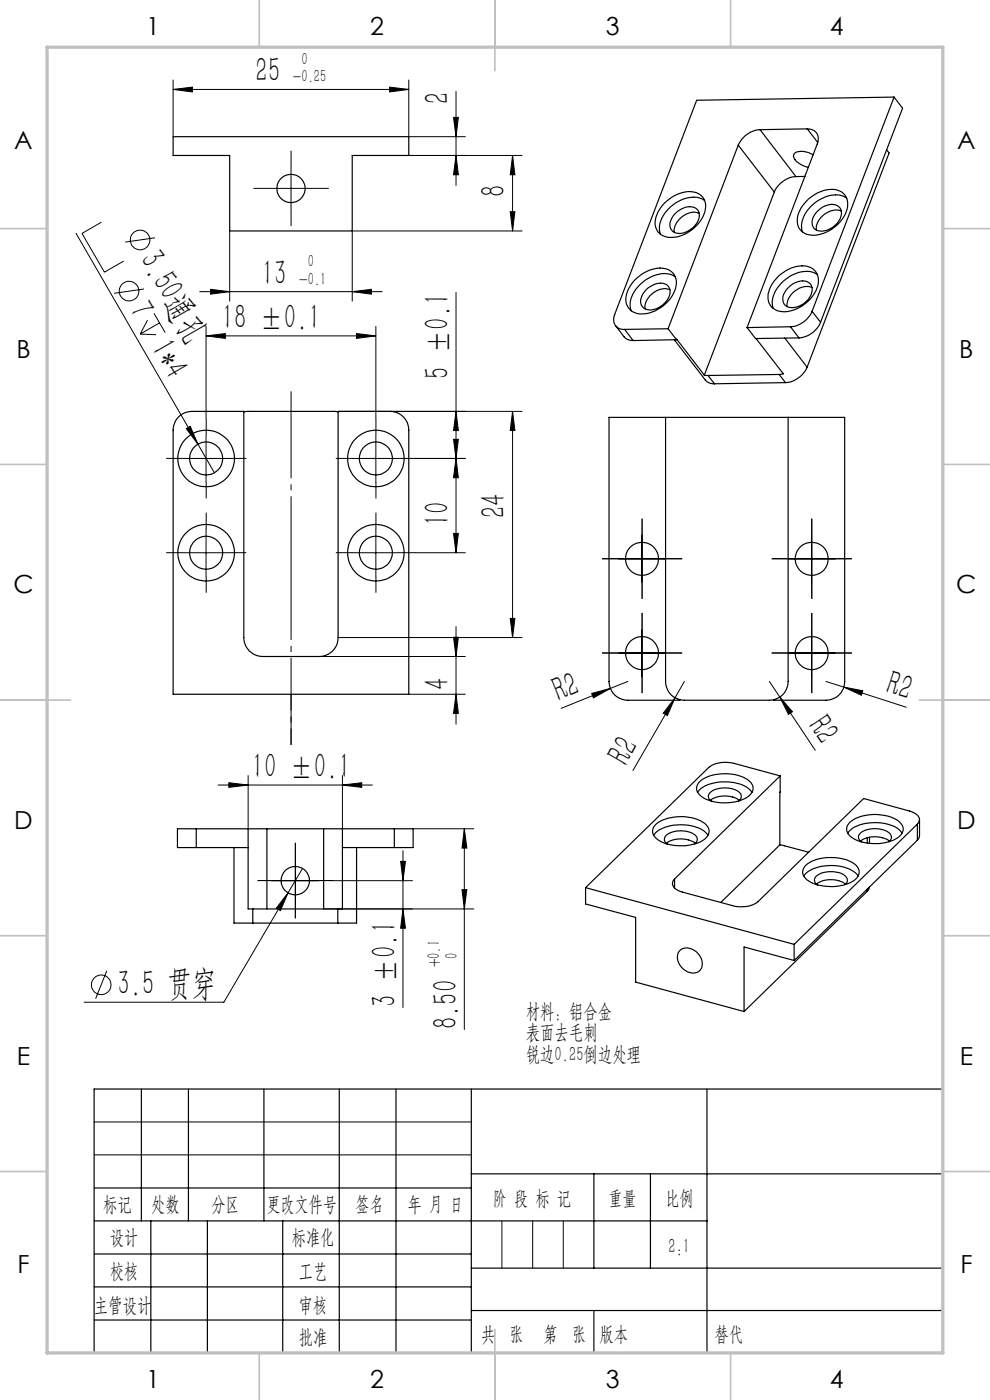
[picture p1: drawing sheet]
<svg xmlns="http://www.w3.org/2000/svg" width="210mm" height="297mm" viewBox="0 0 210 297" stroke-linecap="round" stroke-linejoin="round" font-family="sans-serif">
<g fill="none" stroke="#000" stroke-width=".25">
<path d="M36.7 29h50v4h-12v16h-26v-16h-12zM156.6 30.8l-14.9 38.9M156.6 30.8l7.7 9.9M161.2 27.5a5.5 5.5 0 0 0-4.6 3.3M161.2 27.5l7.6 10M168.8 37.5a5.5 5.5 0 0 0-4.5 3.2M170.7 37.4l-1.9 .1M171.2 27.3a2.16 2.16 0 0 1 2.2 3.2l-14.9 39M171.2 27.3l-10 .2M171.2 27.3l2.3 2.9M172.5 32.8a3.8 3.8 0 0 0-3.9-.3 1.34 1.34 0 0 0 .6 1.9l1.1 .7 1.1 .4M188.1 31.8l.5 .7-17.4 45.4"/>
<path d="M189.7 20.6l-41.9 .7-17.4 45.4a2.15 2.15 0 0 0 2.1 3.2M189.7 20.6l-17.4 45.4M189.7 20.6l1.8 2.4-17.4 45.4M134.7 59.4a6.8 6.8 0 0 1 7.2-2.1 3.2 3.2 0 0 1 1.2 4.4 7.9 7.9 0 0 1-7.8 4.8 3.2 3.2 0 0 1-2.2-4.7l.8-1.5zM140.9 43.1a6.8 6.8 0 0 1 7.2-2.1 3.2 3.2 0 0 1 1.2 4.4 7.9 7.9 0 0 1-7.8 4.9 3.2 3.2 0 0 1-2.2-4.7l.8-1.5zM143.1 45.5a4.3 4.3 0 0 1 4.3-1.4 2.14 2.14 0 0 1 .4 3.2 4.4 4.4 0 0 1-4.6 2.1 2.03 2.03 0 0 1-.7-3.2zM143.2 58.7a5.1 5.1 0 0 0-5.6 .3 7 7 0 0 0-3.9 6l.2 .9M148.3 45.3a4.2 4.2 0 0 0-5.1 2.7l-.2 .8 .1 .5M149.4 42.5a5.6 5.6 0 0 0-6.2 .6 6.8 6.8 0 0 0-3.3 5.7l.2 .9M164.3 40.7l-14.9 38.9M165.3 58.5a6.6 6.6 0 0 1 6.7-1.7 3.5 3.5 0 0 1 1.1 4.9 7.8 7.8 0 0 1-7.7 4.3 3.2 3.2 0 0 1-2.2-4.7l.5-1zM171.5 42.2a6.6 6.6 0 0 1 6.7-1.6 3.5 3.5 0 0 1 1.1 4.9 7.8 7.8 0 0 1-7.7 4.3 3.1 3.1 0 0 1-2.3-4.2l.6-1.5z"/>
<path d="M173.2 45a3.8 3.8 0 0 1 4.6-1.2 2.38 2.38 0 0 1-.1 3.4 4 4 0 0 1-4.7 1.6 2.31 2.31 0 0 1-.1-3.4zM173.4 58.2a5.8 5.8 0 0 0-6.7 1 6.3 6.3 0 0 0-2.8 5.7l.1 .5M178.5 44.8a4.2 4.2 0 0 0-5.3 4M179.6 42a5.3 5.3 0 0 0-5.7 .3 6.7 6.7 0 0 0-3.8 6.4l.2 .5M130.6 69.1l2.2 2.7 .7 .3 .8 .1M132.5 69.9l1.8 2.3M137.2 61.3a3.7 3.7 0 0 1 4.3-.8 2.43 2.43 0 0 1-.2 3.4 3.9 3.9 0 0 1-4.6 1.5 2.26 2.26 0 0 1-.1-3.3zM141.7 69.7l-9.2 .2M141.7 69.7l1.8 2.4M142.1 61.5a4.2 4.2 0 0 0-5.3 4M143.1 72.1l6.7 8.7 .6 .4 1.2 .2M143.5 72.1l-9.2 .1"/>
<path d="M143.5 72.1v-.1l5.9 7.6M149.4 79.6l.8 .1M150.2 79.7l1.4 1.7M158.5 69.5l1.8 2.3 9.2-.1M160.4 71.8l5.8 7.5-.9 .1M165.3 79.4l1.3 1.8M165.3 79.4l-15.1 .3M166.5 71.7l4.7 6.2M167 61.2a3.8 3.8 0 0 1 4.6-1.2 2.38 2.38 0 0 1-.1 3.5 3.9 3.9 0 0 1-4.7 1.4 2.26 2.26 0 0 1-.1-3.3zM167.7 69.3l-9.2 .2M167.7 69.3l1.8 2.4M171.2 77.9a5.5 5.5 0 0 1-4.6 3.3"/>
<path d="M172.3 66a5.5 5.5 0 0 1-4.6 3.3M172.3 61a4.2 4.2 0 0 0-5.3 4M172.3 66l1.8 2.4M174.1 68.4a5.5 5.5 0 0 1-4.6 3.3M37.9 88.4l1.3-.8 1-.3h11.5v48a4 4 0 0 0 4 4h12a4 4 0 0 0 4-4v-48h11a4 4 0 0 1 4 4v56h-50v-56l.3-1.6zM51.7 87.4h20M141.2 88.5v56.1a4 4 0 0 0 4 4h18a4 4 0 0 0 4-4v-56.1M166.6 81.2l-15 .2M144.2 148.4v.2h-11a4 4 0 0 1-4-4v-56.1h50v56.1a4 4 0 0 1-4 4h-11v-.2M41.6 175.8h-4v4h4M41.6 175.8v4M41.6 175.8h11"/>
<path d="M41.6 179.8h11M49.6 179.8v16h4M52.6 175.8v17h1M52.6 175.8h4M56.6 175.8h12.1M56.6 175.8v17M68.7 175.8h3.9M68.7 175.8v17M72.6 175.8v17h-1M72.6 175.8h11M72.6 179.8h11M75.6 179.8v16h-4"/>
<path d="M83.6 175.8h4v4h-4M83.6 175.8v4M138.6 177.2a7.1 7.1 0 0 1 6.2-2.2 6.4 6.4 0 0 1 5.4 2.2M139.1 174.9a9.5 9.5 0 0 1 10.4-.2 2.05 2.05 0 0 1 .9 2 2.05 2.05 0 0 1-1.4 1.6 9.8 9.8 0 0 1-9.7-.3 1.89 1.89 0 0 1-.2-3.1zM141.3 178.9a5.4 5.4 0 0 1 6.2 0M141.5 179a1.23 1.23 0 0 1-.5-1.2 1.23 1.23 0 0 1 .8-1 5.7 5.7 0 0 1 5.8 .5 1.13 1.13 0 0 1-.2 1.7M148 168.1a6.5 6.5 0 0 1 5.5-2.2 6.9 6.9 0 0 1 6 2.2M148.4 165.8a9.2 9.2 0 0 1 8.2-1.3 3.8 3.8 0 0 1 3.1 2.6 2.82 2.82 0 0 1-2.3 2.5 9.8 9.8 0 0 1-8.7-.7 1.86 1.86 0 0 1-.3-3.1zM150.7 169.8a5.6 5.6 0 0 1 6.1 0M150.8 169.9a1.21 1.21 0 0 1-.5-1.2 1.21 1.21 0 0 1 .8-1 5.6 5.6 0 0 1 5.8 .5 1.1 1.1 0 0 1-.2 1.7M165.4 179.2l6.1 1.6M165.4 179.2l-12.5 12.2"/>
<path d="M165.5 164.6l-9.7-2.6a6.4 6.4 0 0 0-5.4 .8l-26.2 25.5M165.5 164.6l-22.4 21.9M165.5 164.6l-.1 14.6M179.8 176.7a6.9 6.9 0 0 1 5.5-2.2 8 8 0 0 1 5.7 1.7l.3 .5M180.3 174.4a9.5 9.5 0 0 1 10.4-.2 2.03 2.03 0 0 1 .9 2 2.03 2.03 0 0 1-1.4 1.7 9.9 9.9 0 0 1-9.7-.4 1.93 1.93 0 0 1-.2-3.1zM182.5 178.5a5.4 5.4 0 0 1 6.2 0M182.7 178.6a1.21 1.21 0 0 1-.6-1.2 1.21 1.21 0 0 1 .9-1 5.7 5.7 0 0 1 5.7 .4 1.08 1.08 0 0 1-.2 1.8M184 177.7v1.2M184.4 177.6v1.3M194.6 174.8a1.32 1.32 0 0 0-.5-2.2l-1.2-.6-9.7-2.6-22.4 21.9a6.1 6.1 0 0 1-5.4 .8l-10.6-2.8a2.25 2.25 0 0 1-2.1-2l.4-.8M194.6 174.8l-26.1 25.5M194.6 174.8v3.5"/>
<path d="M194.6 178.3l-26.1 25.5M195.1 173.9v3.4l-.5 1M53.6 192.8v3M53.6 192.8h18M53.6 195.8h18M71.6 192.8v3M124.2 188.3v3.5l10.6 2.8v13.7l23 6.3M124.2 188.3l44.3 12M143.1 186.5v1.9M170.5 185.8a6.7 6.7 0 0 1 5.5-2.2 7.2 7.2 0 0 1 6 2.2M171 183.5a9.5 9.5 0 0 1 10-.4 2.08 2.08 0 0 1 1.2 2 2.08 2.08 0 0 1-1.3 1.9 10 10 0 0 1-9.7-.3 1.9 1.9 0 0 1-.2-3.2zM173.2 187.6a5.4 5.4 0 0 1 6.2 0"/>
<path d="M173.3 187.7a1.18 1.18 0 0 1-.5-1.2 1.18 1.18 0 0 1 .8-1 5.5 5.5 0 0 1 5.8 .4 1.08 1.08 0 0 1-.2 1.8M184 189.1l-26.2 25.5M184 188.6v.5M184.4 188.2l-.4 .9M144.1 201.7a2.87 2.87 0 0 1 4.4 1.2 2.11 2.11 0 0 1 .4 2.3 2.11 2.11 0 0 1-2 1.2 3.4 3.4 0 0 1-3-4.4zM168.5 200.3v3.5M168.5 203.8l-10.7-2.9v13.7M30 231v28M40 231v28M56 231v28M72 231v56M84 231v56"/>
<path d="M100 231v56M150 231v56M200 231h-180v56M20 252h80M20 259h130M32 259v28M44 259v28M60 259v28M100 249h100M126 249v20M138 249v20M20 266h80"/>
<path d="M20 273h80M100 269h100M100 278h100M20 280h80"/>
<circle cx="61.7" cy="40" r="2.99"/>
<circle cx="43.7" cy="97.3" r="6"/>
<circle cx="43.7" cy="97.3" r="3.5"/>
<circle cx="79.7" cy="97.3" r="6"/>
<circle cx="79.7" cy="97.3" r="3.5"/>
<circle cx="43.7" cy="117.3" r="6"/>
<circle cx="43.7" cy="117.3" r="3.5"/>
<circle cx="79.7" cy="117.3" r="6"/>
<circle cx="79.7" cy="117.3" r="3.5"/>
<circle cx="136.2" cy="118.6" r="3.5"/>
<circle cx="172.2" cy="118.6" r="3.5"/>
<circle cx="136.2" cy="138.6" r="3.5"/>
<circle cx="172.2" cy="138.6" r="3.5"/>
<circle cx="62.6" cy="186.8" r="3"/>
</g>
<g fill="none" stroke="#000" stroke-width=".21">
<path d="M36.7 19l4.1-.5v1zM36.7 17v12M36.7 19h50M82.7 18.5l4 .5-4 .5zM86.7 17v12h12M96.7 19.4v19.9M56.7 40h10M61.7 35v10M86.7 33h24M96.2 24.9h1l-.5 4.1zM96.7 33l.5 4.1h-1zM108.7 33v16"/>
<path d="M108.7 33l.5 4.1h-1zM16.1 49.5l25.9 44.7M21.5 47.1l-4.1 2.4 4.8 8.2 4-2.3M32.9 50.4l-6.3 1M48.7 49v14.9M108.2 44.9h1l-.5 4.1zM110.7 49h-36v14.9M29.7 70.9l3.4 .1M30.6 61.3l-6.4 .9M31.3 67.9l-1.6 3M32.7 66.5l2.3 4.1M33.8 68.5l-4.1 2.4"/>
<path d="M42.4 61.9h38.7M43.7 71.3l4.1-.5v1zM43.7 69.2v19.6M43.7 71.3h36M44.7 61.4l4 .5-4 .5zM74.7 61.9l4.1-.5v1zM75.6 70.8l4.1 .5-4.1 .5zM79.7 69.2v19.6M96.7 62.1v55.2M38.7 97.3h10M39.5 90.9l.9-.5 1.6 3.8zM42 94.2l3.5 6.1"/>
<path d="M43.7 92.2v10.1M71.7 87.3h39M74.7 97.3h10M79.7 92.2v10.1M96.2 93.2h1l-.5 4.1zM96.7 87.3l.5 4h-1zM96.7 97.3l.5 4h-1zM98.7 97.3h-10.5M108.7 87.3v48M108.7 87.3l.5 4h-1zM38.7 117.3h10M43.7 112.3v10"/>
<path d="M74.7 117.3h10M79.7 112.3v10M88.2 117.3h10.5M96.2 113.2h1l-.5 4.1zM131.2 118.6h10M136.2 113.6v9.9M167.2 118.6h10M172.2 113.6v9.9M67.7 139.3h31M71.7 135.3h39M96.2 135.2h1l-.5 4.1zM96.7 132.9v20.7"/>
<path d="M108.2 131.2h1l-.5 4.1zM131.2 138.5h10M136.2 133.6v9.9M167.2 138.5h10M172.2 133.6v9.9M86.7 147.3h12M96.7 147.3l.5 4h-1zM125.5 147.1l4-1.1-3.6 2.1zM129.5 146l-10.5 4.3M133.2 144.6l-3.7 1.4M143.2 148l-1.6 3.8-.9-.5zM143.2 148l-8.9 15.4"/>
<path d="M145.2 144.6l-2 3.4M163.2 144.6l2.2 3.3M165.4 147.9l2.7 3.1-.8 .5zM165.4 147.9l7.5 11.3M175.2 144.6l3.8 1.2M179 145.8l4 .7-.3 1zM179 145.8l13.2 4.2M46.3 166.5h32.7M48.5 166l4.1 .5-4.1 .5zM52.6 164.5v11.3M72.6 166.5l4.1-.5v1zM72.6 164.5v11.3"/>
<path d="M87.6 175.8h12.9M98.5 175.8v42.6M98.5 175.8l.5 4.1h-1zM57.6 186.8h10M61.1 189.4l-1.6 3.8-.9-.5zM61.1 189.4l-13.6 23.2h-29.6M62.7 181.8v10M64.2 184.3l-3.1 5.1M70.6 186.8h16.9M85 182.7h1l-.5 4.1zM85.5 180.5v33.2M85.5 192.8l.5 4.1h-1z"/>
<path d="M98 188.7h1l-.5 4.1zM100.5 192.8h-31.8M22.6 205.9l-2.3 6M20 238h80M20 245h80"/>
<circle cx="29.7" cy="50.9" r="2.07"/>
<circle cx="27.4" cy="61.8" r="2.08"/>
<circle cx="21.5" cy="208.9" r="2.08"/>
</g>
<g fill="none" stroke="#000" stroke-width=".21" stroke-dasharray="30.5 1.3 1.3 1.3" stroke-linecap="butt">
<path d="M56.7 40h-3M61.7 35v-3M66.7 40h3M61.7 45v3M38.7 97.2h-3.5M43.7 92.2v-3.5M48.7 97.2h3.5M74.7 97.2h-3.5M79.7 92.2v-3.5M84.7 97.2h3.5M38.7 117.2h-3.5M43.7 112.2v-3.5"/>
<path d="M43.7 102.2v3.5M48.7 117.2h3.5M74.7 117.2h-3.5M79.7 102.2v3.5M79.7 112.2v-3.5M84.7 117.2h3.5M131.2 118.5h-3.5M136.2 113.5v-3.5M141.2 118.5h3.5M167.2 118.5h-3.5M172.2 113.5v-3.5M177.2 118.5h3.5"/>
<path d="M43.7 122.2v3.5M79.7 122.2v3.5M131.2 138.5h-3.5M136.2 123.5v3.5M136.2 133.5v-3.5M141.2 138.5h3.5M167.2 138.5h-3.5M172.2 133.5v-3.5M172.2 123.5v3.5M177.2 138.5h3.5M136.2 143.5v3.5M172.2 143.5v3.5"/>
<path d="M57.7 186.8h-3M62.7 181.8v-3M62.7 191.8v3M67.7 186.8h3"/>
</g>
<path d="M61.7 83v75" fill="none" stroke="#000" stroke-width=".21" stroke-dasharray="30.5 1.3 1.3 1.3" stroke-dashoffset="12" stroke-linecap="butt"/>
<path d="M61.7 158v-10.8" fill="none" stroke="#000" stroke-width=".21" stroke-dasharray="30.5 1.3 1.3 1.3" stroke-dashoffset="27" stroke-linecap="butt"/>
<path d="M106.5 259v10M113 259v10M119.5 259v10" fill="none" stroke="#0a0605" stroke-width=".21"/>
<path d="M126 278v9" fill="none" stroke="#0a0605" stroke-width=".25"/>
<g fill="none" stroke="#c0c0c0" stroke-width=".35">
<path d="M55 0v10M105 0v15M155 0v10M0 48.5h10M200 48.5h10M0 98.5h10M200 98.5h10M0 148.5h15M195 148.5h15M0 198.5h10M200 198.5h10M0 248.5h10"/>
<path d="M200 248.5h10M55 287v10M105 282v15M155 287v10"/>
</g>
<path d="M10 10h190v277h-190z" fill="none" stroke="#c0c0c0" stroke-width=".7"/>
<g fill="#000">
<path d="M39.5 90.9l.9-.5 1.6 3.8zM125.5 147.1l4-1.1-3.6 2.1zM143.2 148l-1.6 3.8-.9-.5zM165.4 147.9l2.7 3.1-.8 .5zM179 145.8l4 .7-.3 1z"/>
<path d="M82.7 18.5l4 .5-4 .5zM36.7 19l4.1-.5v1zM74.7 61.9l4.1-.5v1zM44.7 61.4l4 .5-4 .5z"/>
<path d="M43.7 71.3l4.1-.5v1zM75.6 70.8l4.1 .5-4.1 .5zM48.5 166l4.1 .5-4.1 .5zM72.6 166.5l4.1-.5v1zM61.1 189.4l-2.5 3.3 .9 .5z"/>
<path d="M96.2 93.2h1l-.5 4.1zM96.7 87.3l.5 4h-1zM96.7 33l.5 4.1h-1zM96.2 24.9h1l-.5 4.1zM98 188.7h1l-.5 4.1zM98.5 175.8l.5 4.1h-1z"/>
<path d="M96.2 135.2h1l-.5 4.1zM96.7 147.3l.5 4h-1zM96.7 97.3l.5 4h-1zM96.2 113.2h1l-.5 4.1zM108.7 33l.5 4.1h-1zM108.2 44.9h1l-.5 4.1zM85 182.7h1l-.5 4.1zM85.5 192.8l.5 4.1h-1z"/>
<path d="M108.2 131.2h1l-.5 4.1zM108.7 87.3l.5 4h-1z"/>
</g>
<g font-size="7.5">
<text x="54.2" y="17.5">25</text>
<text x="95.2" y="22" transform="rotate(-90 95.2 22)">2</text>
<text x="107.2" y="41.7" transform="rotate(-90 107.2 41.7)">8</text>
<text x="29.5" y="55" transform="rotate(60 29.5 55)">3.50通孔</text>
<text x="27.2" y="65.8" transform="rotate(60 27.2 65.8)">7</text>
<text x="55.6" y="60.4">13</text>
<text x="47.1" y="69.8">18 ±0.1</text>
<text x="31.8" y="73.9" transform="rotate(60 31.8 73.9)">1*4</text>
<text x="95.2" y="80.4" transform="rotate(-90 95.2 80.4)">5 ±0.1</text>
<text x="95.2" y="111.6" transform="rotate(-90 95.2 111.6)">10</text>
<text x="107.2" y="109.9" transform="rotate(-90 107.2 109.9)">24</text>
<text x="95.2" y="146.3" transform="rotate(-90 95.2 146.3)">4</text>
<text x="118.5" y="149" transform="rotate(-22 118.5 149)">R2</text>
<text x="187.7" y="147.1" transform="rotate(18 187.7 147.1)">R2</text>
<text x="171.2" y="154" transform="rotate(56 171.2 154)">R2</text>
<text x="53.4" y="165">10 ±0.1</text>
<text x="133.1" y="162.7" transform="rotate(-60 133.1 162.7)">R2</text>
<text x="24.9" y="211.1">3.5 贯穿</text>
<text x="84" y="213.7" transform="rotate(-90 84 213.7)">3 ±0.1</text>
<text x="97" y="218.4" transform="rotate(-90 97 218.4)">8.50</text>
</g>
<g font-size="5.3">
<text x="31" y="7.4">1</text>
<text x="78.5" y="7.4">2</text>
<text x="128.5" y="7.4">3</text>
<text x="176" y="7.4">4</text>
<text x="3" y="31.7">A</text>
<text x="203" y="31.7">A</text>
<text x="3.5" y="75.9">B</text>
<text x="203.5" y="75.9">B</text>
<text x="2.8" y="125.9">C</text>
<text x="202.8" y="125.9">C</text>
<text x="3" y="175.9">D</text>
<text x="203" y="175.9">D</text>
<text x="3.6" y="225.9">E</text>
<text x="203.6" y="225.9">E</text>
<text x="3.7" y="270.2">F</text>
<text x="203.7" y="270.2">F</text>
<text x="31" y="294.4">1</text>
<text x="78.5" y="294.4">2</text>
<text x="128.5" y="294.4">3</text>
<text x="176" y="294.4">4</text>
</g>
<g font-size="4.4">
<text x="111.5" y="216">材料：铝合金</text>
<text x="111.5" y="220.5">表面去毛刺</text>
<text x="111.5" y="225">锐边0.25倒边处理</text>
<text x="21.9" y="256.9">标记</text>
<text x="32.1" y="256.9">处数</text>
<text x="44.9" y="256.9">分区</text>
<text x="56.5" y="256.9">更改文件号</text>
<text x="75.4" y="256.9">签名</text>
<text x="86.5" y="256.9">年 月 日</text>
<text x="104.5" y="255.6">阶 段 标 记</text>
<text x="129" y="255.6">重量</text>
<text x="141.1" y="255.6">比例</text>
<text x="23.3" y="263.9">设计</text>
<text x="61.9" y="263.9">标准化</text>
<text x="141.8" y="265.7">2:1</text>
<text x="23.3" y="271.1">校核</text>
<text x="63.4" y="271">工艺</text>
<text x="19.9" y="278.3">主管设计</text>
<text x="63.4" y="278.3">审核</text>
<text x="63.4" y="285.2">批准</text>
<text x="102.1" y="284.4">共 张</text>
<text x="115.3" y="284.4">第 张</text>
<text x="127.2" y="284.4">版本</text>
</g>
<text font-size="4.4" fill="#0a0605" x="151.6" y="284.4">替代</text>
<g font-size="3.8">
<text x="62.1" y="17.5">-0.25</text>
<text x="64" y="13.7">0</text>
<text x="65.3" y="56.6">0</text>
<text x="63.4" y="60.4">-0.1</text>
<text x="97" y="203.4" transform="rotate(-90 97 203.4)">0</text>
<text x="93.3" y="205.2" transform="rotate(-90 93.3 205.2)">+0.1</text>
</g>
</svg>
